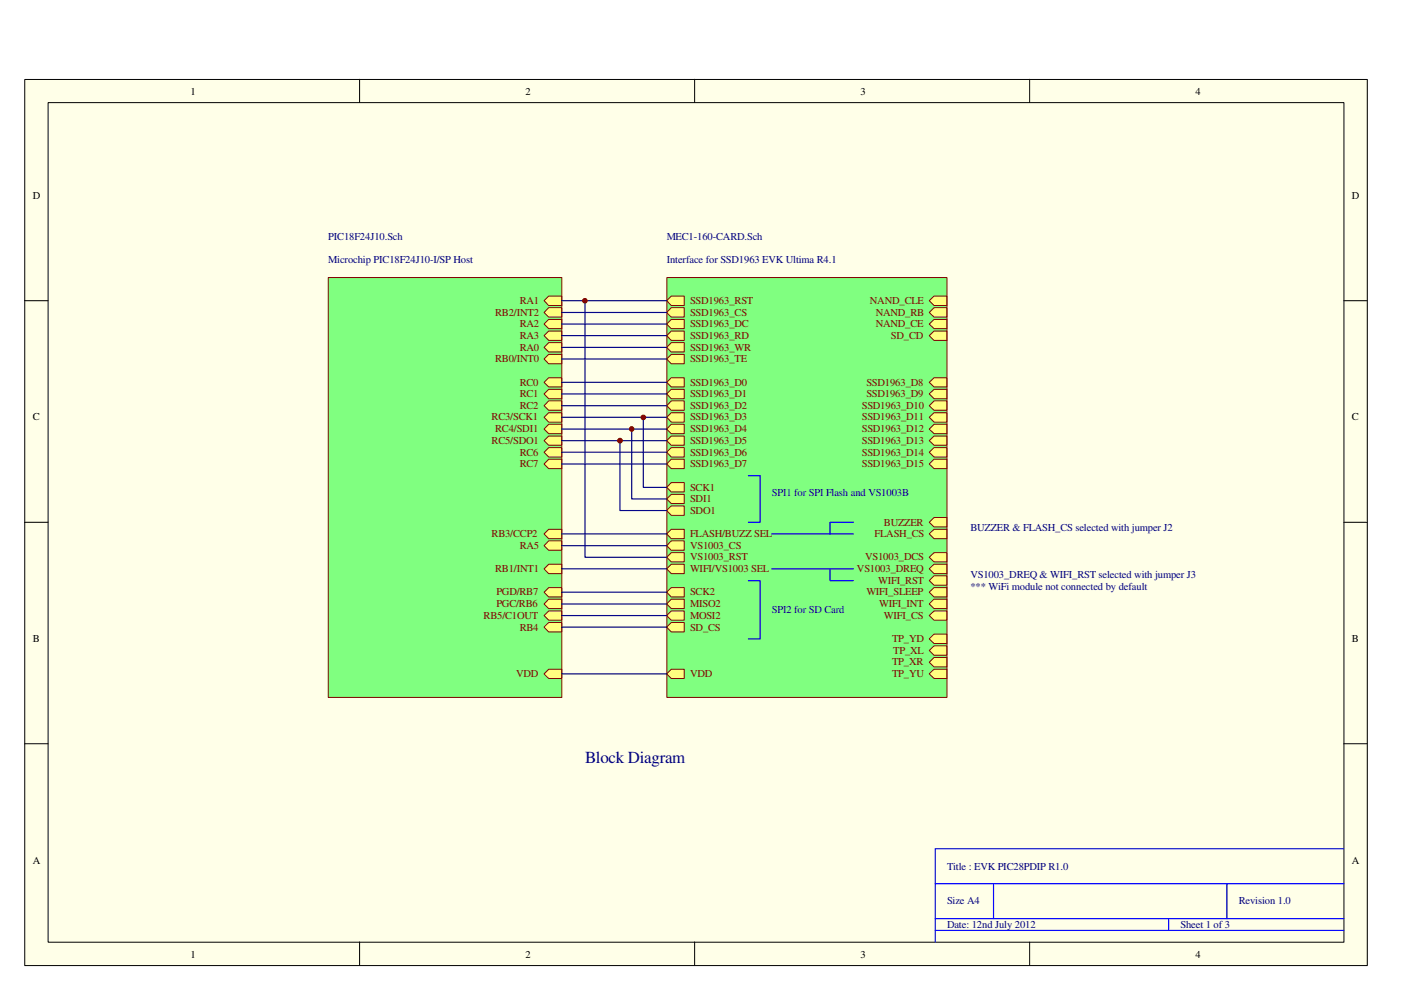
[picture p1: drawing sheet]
<svg xmlns="http://www.w3.org/2000/svg" width="297mm" height="210mm" viewBox="0 0 297 210" stroke-linecap="round" stroke-linejoin="round" font-family="sans-serif">
<path d="M5.2 16.8h284.7v187.9h-284.7z" fill="#ffffe8"/>
<g fill="none" stroke="#000" stroke-width=".21">
<path d="M5.2 16.8h284.7v187.9h-284.7zM76.2 16.8v4.9M147.3 16.8v4.9M218.3 16.8v4.9M10.2 21.8h274.7v178h-274.7zM5.2 63.8h5M284.9 63.8h5M5.2 110.7h5M284.9 110.7h5M5.2 157.7h5M284.9 157.7h5M76.2 199.7v5"/>
<path d="M147.3 199.7v5M218.3 199.7v5"/>
</g>
<path d="M69.6 58.9h49.5v89h-49.5z" fill="#80ff80"/>
<path d="M69.6 58.8h49.5v89.1h-49.5z" fill="none" stroke="#800000" stroke-width=".21"/>
<path d="M116.3 62.8h2.8v2h-2.8l-.9-1z" fill-rule="evenodd" fill="#ffff80"/>
<path d="M116.3 62.8h2.8v2h-2.8l-.9-1z" fill="none" stroke="#800000" stroke-width=".21"/>
<path d="M116.3 65.2h2.8v2h-2.8l-.9-.9z" fill-rule="evenodd" fill="#ffff80"/>
<path d="M116.3 65.2h2.8v2h-2.8l-.9-.9z" fill="none" stroke="#800000" stroke-width=".21"/>
<path d="M115.4 68.7l.9-1h2.8v2h-2.8z" fill-rule="evenodd" fill="#ffff80"/>
<path d="M115.4 68.7l.9-1h2.8v2h-2.8z" fill="none" stroke="#800000" stroke-width=".21"/>
<path d="M115.4 71.2l.9-1h2.8v2h-2.8z" fill-rule="evenodd" fill="#ffff80"/>
<path d="M115.4 71.2l.9-1h2.8v2h-2.8z" fill="none" stroke="#800000" stroke-width=".21"/>
<path d="M116.3 72.6h2.8v2h-2.8l-.9-.9z" fill-rule="evenodd" fill="#ffff80"/>
<path d="M116.3 72.6h2.8v2h-2.8l-.9-.9z" fill="none" stroke="#800000" stroke-width=".21"/>
<path d="M116.3 75.1h2.8v2h-2.8l-.9-1z" fill-rule="evenodd" fill="#ffff80"/>
<path d="M116.3 75.1h2.8v2h-2.8l-.9-1z" fill="none" stroke="#800000" stroke-width=".21"/>
<path d="M115.4 81.1l.9-1h2.8v1.9h-2.8z" fill-rule="evenodd" fill="#ffff80"/>
<path d="M115.4 81.1l.9-1h2.8v1.9h-2.8z" fill="none" stroke="#800000" stroke-width=".21"/>
<path d="M115.4 83.5l.9-1h2.8v2h-2.8z" fill-rule="evenodd" fill="#ffff80"/>
<path d="M115.4 83.5l.9-1h2.8v2h-2.8z" fill="none" stroke="#800000" stroke-width=".21"/>
<path d="M116.3 85h2.8v2h-2.8l-.9-1z" fill-rule="evenodd" fill="#ffff80"/>
<path d="M116.3 85h2.8v2h-2.8l-.9-1z" fill="none" stroke="#800000" stroke-width=".21"/>
<path d="M115.4 88.5l.9-1h2.8v2h-2.8z" fill-rule="evenodd" fill="#ffff80"/>
<path d="M115.4 88.5l.9-1h2.8v2h-2.8z" fill="none" stroke="#800000" stroke-width=".21"/>
<path d="M116.3 90h2.8v1.9h-2.8l-.9-.9z" fill-rule="evenodd" fill="#ffff80"/>
<path d="M116.3 90h2.8v1.9h-2.8l-.9-.9z" fill="none" stroke="#800000" stroke-width=".21"/>
<path d="M115.4 93.4l.9-.9h2.8v1.9h-2.8z" fill-rule="evenodd" fill="#ffff80"/>
<path d="M115.4 93.4l.9-.9h2.8v1.9h-2.8z" fill="none" stroke="#800000" stroke-width=".21"/>
<path d="M115.4 95.9l.9-1h2.8v2h-2.8z" fill-rule="evenodd" fill="#ffff80"/>
<path d="M115.4 95.9l.9-1h2.8v2h-2.8z" fill="none" stroke="#800000" stroke-width=".21"/>
<path d="M116.3 97.4h2.8v2h-2.8l-.9-1z" fill-rule="evenodd" fill="#ffff80"/>
<path d="M116.3 97.4h2.8v2h-2.8l-.9-1z" fill="none" stroke="#800000" stroke-width=".21"/>
<path d="M115.4 113.2l.9-1h2.8v2h-2.8z" fill-rule="evenodd" fill="#ffff80"/>
<path d="M115.4 113.2l.9-1h2.8v2h-2.8z" fill="none" stroke="#800000" stroke-width=".21"/>
<path d="M116.3 114.7h2.8v2h-2.8l-.9-1z" fill-rule="evenodd" fill="#ffff80"/>
<path d="M116.3 114.7h2.8v2h-2.8l-.9-1z" fill="none" stroke="#800000" stroke-width=".21"/>
<path d="M115.4 120.6l.9-1h2.8v2h-2.8z" fill-rule="evenodd" fill="#ffff80"/>
<path d="M115.4 120.6l.9-1h2.8v2h-2.8z" fill="none" stroke="#800000" stroke-width=".21"/>
<path d="M115.4 130.5l.9-1h2.8v2h-2.8z" fill-rule="evenodd" fill="#ffff80"/>
<path d="M115.4 130.5l.9-1h2.8v2h-2.8z" fill="none" stroke="#800000" stroke-width=".21"/>
<path d="M116.3 127h2.8v2h-2.8l-.9-.9z" fill-rule="evenodd" fill="#ffff80"/>
<path d="M116.3 127h2.8v2h-2.8l-.9-.9z" fill="none" stroke="#800000" stroke-width=".21"/>
<path d="M115.4 125.6l.9-1h2.8v2h-2.8z" fill-rule="evenodd" fill="#ffff80"/>
<path d="M115.4 125.6l.9-1h2.8v2h-2.8z" fill="none" stroke="#800000" stroke-width=".21"/>
<path d="M115.4 133l.9-1h2.8v2h-2.8z" fill-rule="evenodd" fill="#ffff80"/>
<path d="M115.4 133l.9-1h2.8v2h-2.8z" fill="none" stroke="#800000" stroke-width=".21"/>
<path d="M115.4 142.9l.9-1h2.8v1.9h-2.8z" fill-rule="evenodd" fill="#ffff80"/>
<path d="M115.4 142.9l.9-1h2.8v1.9h-2.8z" fill="none" stroke="#800000" stroke-width=".21"/>
<path d="M141.4 58.9h59.4v89h-59.4z" fill="#80ff80"/>
<path d="M141.4 58.8h59.4v89.1h-59.4z" fill="none" stroke="#800000" stroke-width=".21"/>
<path d="M141.3 130.5l1-1h2.8v2h-2.8z" fill-rule="evenodd" fill="#ffff80"/>
<path d="M141.3 130.5l1-1h2.8v2h-2.8z" fill="none" stroke="#800000" stroke-width=".21"/>
<path d="M142.3 114.7h2.8v2h-2.8l-1-1z" fill-rule="evenodd" fill="#ffff80"/>
<path d="M142.3 114.7h2.8v2h-2.8l-1-1z" fill="none" stroke="#800000" stroke-width=".21"/>
<path d="M142.3 65.2h2.8v2h-2.8l-1-.9z" fill-rule="evenodd" fill="#ffff80"/>
<path d="M142.3 65.2h2.8v2h-2.8l-1-.9z" fill="none" stroke="#800000" stroke-width=".21"/>
<path d="M142.3 75.1h2.8v2h-2.8l-1-1z" fill-rule="evenodd" fill="#ffff80"/>
<path d="M142.3 75.1h2.8v2h-2.8l-1-1z" fill="none" stroke="#800000" stroke-width=".21"/>
<path d="M142.3 72.6h2.8v2h-2.8l-1-.9z" fill-rule="evenodd" fill="#ffff80"/>
<path d="M142.3 72.6h2.8v2h-2.8l-1-.9z" fill="none" stroke="#800000" stroke-width=".21"/>
<path d="M141.3 68.7l1-1h2.8v2h-2.8z" fill-rule="evenodd" fill="#ffff80"/>
<path d="M141.3 68.7l1-1h2.8v2h-2.8z" fill="none" stroke="#800000" stroke-width=".21"/>
<path d="M141.3 71.2l1-1h2.8v2h-2.8z" fill-rule="evenodd" fill="#ffff80"/>
<path d="M141.3 71.2l1-1h2.8v2h-2.8z" fill="none" stroke="#800000" stroke-width=".21"/>
<path d="M141.3 81.1l1-1h2.8v1.9h-2.8z" fill-rule="evenodd" fill="#ffff80"/>
<path d="M141.3 81.1l1-1h2.8v1.9h-2.8z" fill="none" stroke="#800000" stroke-width=".21"/>
<path d="M141.3 83.5l1-1h2.8v2h-2.8z" fill-rule="evenodd" fill="#ffff80"/>
<path d="M141.3 83.5l1-1h2.8v2h-2.8z" fill="none" stroke="#800000" stroke-width=".21"/>
<path d="M142.3 85h2.8v2h-2.8l-1-1z" fill-rule="evenodd" fill="#ffff80"/>
<path d="M142.3 85h2.8v2h-2.8l-1-1z" fill="none" stroke="#800000" stroke-width=".21"/>
<path d="M141.3 88.5l1-1h2.8v2h-2.8z" fill-rule="evenodd" fill="#ffff80"/>
<path d="M141.3 88.5l1-1h2.8v2h-2.8z" fill="none" stroke="#800000" stroke-width=".21"/>
<path d="M142.3 90h2.8v1.9h-2.8l-1-.9z" fill-rule="evenodd" fill="#ffff80"/>
<path d="M142.3 90h2.8v1.9h-2.8l-1-.9z" fill="none" stroke="#800000" stroke-width=".21"/>
<path d="M141.3 93.4l1-.9h2.8v1.9h-2.8z" fill-rule="evenodd" fill="#ffff80"/>
<path d="M141.3 93.4l1-.9h2.8v1.9h-2.8z" fill="none" stroke="#800000" stroke-width=".21"/>
<path d="M141.3 95.9l1-1h2.8v2h-2.8z" fill-rule="evenodd" fill="#ffff80"/>
<path d="M141.3 95.9l1-1h2.8v2h-2.8z" fill="none" stroke="#800000" stroke-width=".21"/>
<path d="M142.3 97.4h2.8v2h-2.8l-1-1z" fill-rule="evenodd" fill="#ffff80"/>
<path d="M142.3 97.4h2.8v2h-2.8l-1-1z" fill="none" stroke="#800000" stroke-width=".21"/>
<path d="M142.3 62.8h2.8v2h-2.8l-1-1z" fill-rule="evenodd" fill="#ffff80"/>
<path d="M142.3 62.8h2.8v2h-2.8l-1-1z" fill="none" stroke="#800000" stroke-width=".21"/>
<path d="M142.3 127h2.8v2h-2.8l-1-.9z" fill-rule="evenodd" fill="#ffff80"/>
<path d="M142.3 127h2.8v2h-2.8l-1-.9z" fill="none" stroke="#800000" stroke-width=".21"/>
<path d="M141.3 125.6l1-1h2.8v2h-2.8z" fill-rule="evenodd" fill="#ffff80"/>
<path d="M141.3 125.6l1-1h2.8v2h-2.8z" fill="none" stroke="#800000" stroke-width=".21"/>
<path d="M141.3 133l1-1h2.8v2h-2.8z" fill-rule="evenodd" fill="#ffff80"/>
<path d="M141.3 133l1-1h2.8v2h-2.8z" fill="none" stroke="#800000" stroke-width=".21"/>
<path d="M141.3 118.2l1-1h2.8v1.9h-2.8z" fill-rule="evenodd" fill="#ffff80"/>
<path d="M141.3 118.2l1-1h2.8v1.9h-2.8z" fill="none" stroke="#800000" stroke-width=".21"/>
<path d="M142.3 102.3h2.8v2h-2.8l-1-1z" fill-rule="evenodd" fill="#ffff80"/>
<path d="M142.3 102.3h2.8v2h-2.8l-1-1z" fill="none" stroke="#800000" stroke-width=".21"/>
<path d="M141.3 105.8l1-1h2.8v2h-2.8z" fill-rule="evenodd" fill="#ffff80"/>
<path d="M141.3 105.8l1-1h2.8v2h-2.8z" fill="none" stroke="#800000" stroke-width=".21"/>
<path d="M141.3 108.2l1-.9h2.8v2h-2.8z" fill-rule="evenodd" fill="#ffff80"/>
<path d="M141.3 108.2l1-.9h2.8v2h-2.8z" fill="none" stroke="#800000" stroke-width=".21"/>
<path d="M141.3 113.2l1-1h2.8v2h-2.8z" fill-rule="evenodd" fill="#ffff80"/>
<path d="M141.3 113.2l1-1h2.8v2h-2.8z" fill="none" stroke="#800000" stroke-width=".21"/>
<path d="M141.3 120.6l1-1h2.8v2h-2.8z" fill-rule="evenodd" fill="#ffff80"/>
<path d="M141.3 120.6l1-1h2.8v2h-2.8z" fill="none" stroke="#800000" stroke-width=".21"/>
<path d="M141.3 142.9l1-1h2.8v1.9h-2.8z" fill-rule="evenodd" fill="#ffff80"/>
<path d="M141.3 142.9l1-1h2.8v1.9h-2.8z" fill="none" stroke="#800000" stroke-width=".21"/>
<path d="M197 118.2l1-1h2.7v1.9h-2.7z" fill-rule="evenodd" fill="#ffff80"/>
<path d="M197 118.2l1-1h2.7v1.9h-2.7z" fill="none" stroke="#800000" stroke-width=".21"/>
<path d="M197 120.6l1-1h2.7v2h-2.7z" fill-rule="evenodd" fill="#ffff80"/>
<path d="M197 120.6l1-1h2.7v2h-2.7z" fill="none" stroke="#800000" stroke-width=".21"/>
<path d="M197 125.6l1-1h2.7v2h-2.7z" fill-rule="evenodd" fill="#ffff80"/>
<path d="M197 125.6l1-1h2.7v2h-2.7z" fill="none" stroke="#800000" stroke-width=".21"/>
<path d="M197 128.1l1-1.1h2.7v2h-2.7z" fill-rule="evenodd" fill="#ffff80"/>
<path d="M197 128.1l1-1.1h2.7v2h-2.7z" fill="none" stroke="#800000" stroke-width=".21"/>
<path d="M197 123.1l1-1h2.7v2h-2.7z" fill-rule="evenodd" fill="#ffff80"/>
<path d="M197 123.1l1-1h2.7v2h-2.7z" fill="none" stroke="#800000" stroke-width=".21"/>
<path d="M197 130.5l1-1h2.7v2h-2.7z" fill-rule="evenodd" fill="#ffff80"/>
<path d="M197 130.5l1-1h2.7v2h-2.7z" fill="none" stroke="#800000" stroke-width=".21"/>
<path d="M197 135.5l1-1h2.7v1.9h-2.7z" fill-rule="evenodd" fill="#ffff80"/>
<path d="M197 135.5l1-1h2.7v1.9h-2.7z" fill="none" stroke="#800000" stroke-width=".21"/>
<path d="M197 137.9l1-1h2.7v2h-2.7z" fill-rule="evenodd" fill="#ffff80"/>
<path d="M197 137.9l1-1h2.7v2h-2.7z" fill="none" stroke="#800000" stroke-width=".21"/>
<path d="M197 140.4l1-1h2.7v2h-2.7z" fill-rule="evenodd" fill="#ffff80"/>
<path d="M197 140.4l1-1h2.7v2h-2.7z" fill="none" stroke="#800000" stroke-width=".21"/>
<path d="M197 142.9l1-1h2.7v1.9h-2.7z" fill-rule="evenodd" fill="#ffff80"/>
<path d="M197 142.9l1-1h2.7v1.9h-2.7z" fill="none" stroke="#800000" stroke-width=".21"/>
<path d="M197 113.2l1-1h2.7v2h-2.7z" fill-rule="evenodd" fill="#ffff80"/>
<path d="M197 113.2l1-1h2.7v2h-2.7z" fill="none" stroke="#800000" stroke-width=".21"/>
<path d="M197 110.7l1-1h2.7v2h-2.7z" fill-rule="evenodd" fill="#ffff80"/>
<path d="M197 110.7l1-1h2.7v2h-2.7z" fill="none" stroke="#800000" stroke-width=".21"/>
<path d="M197 81.1l1-1h2.7v1.9h-2.7z" fill-rule="evenodd" fill="#ffff80"/>
<path d="M197 81.1l1-1h2.7v1.9h-2.7z" fill="none" stroke="#800000" stroke-width=".21"/>
<path d="M197 83.5l1-1h2.7v2h-2.7z" fill-rule="evenodd" fill="#ffff80"/>
<path d="M197 83.5l1-1h2.7v2h-2.7z" fill="none" stroke="#800000" stroke-width=".21"/>
<path d="M197 86l1-1h2.7v2h-2.7z" fill-rule="evenodd" fill="#ffff80"/>
<path d="M197 86l1-1h2.7v2h-2.7z" fill="none" stroke="#800000" stroke-width=".21"/>
<path d="M197 88.5l1-1h2.7v2h-2.7z" fill-rule="evenodd" fill="#ffff80"/>
<path d="M197 88.5l1-1h2.7v2h-2.7z" fill="none" stroke="#800000" stroke-width=".21"/>
<path d="M197 91l1-1h2.7v1.9h-2.7z" fill-rule="evenodd" fill="#ffff80"/>
<path d="M197 91l1-1h2.7v1.9h-2.7z" fill="none" stroke="#800000" stroke-width=".21"/>
<path d="M197 93.4l1-.9h2.7v1.9h-2.7z" fill-rule="evenodd" fill="#ffff80"/>
<path d="M197 93.4l1-.9h2.7v1.9h-2.7z" fill="none" stroke="#800000" stroke-width=".21"/>
<path d="M197 95.9l1-1h2.7v2h-2.7z" fill-rule="evenodd" fill="#ffff80"/>
<path d="M197 95.9l1-1h2.7v2h-2.7z" fill="none" stroke="#800000" stroke-width=".21"/>
<path d="M197 98.4l1-1h2.7v2h-2.7z" fill-rule="evenodd" fill="#ffff80"/>
<path d="M197 98.4l1-1h2.7v2h-2.7z" fill="none" stroke="#800000" stroke-width=".21"/>
<path d="M197 63.8l1-1h2.7v2h-2.7z" fill-rule="evenodd" fill="#ffff80"/>
<path d="M197 63.8l1-1h2.7v2h-2.7z" fill="none" stroke="#800000" stroke-width=".21"/>
<path d="M197 66.3l1-1.1h2.7v2h-2.7z" fill-rule="evenodd" fill="#ffff80"/>
<path d="M197 66.3l1-1.1h2.7v2h-2.7z" fill="none" stroke="#800000" stroke-width=".21"/>
<path d="M197 68.7l1-1h2.7v2h-2.7z" fill-rule="evenodd" fill="#ffff80"/>
<path d="M197 68.7l1-1h2.7v2h-2.7z" fill="none" stroke="#800000" stroke-width=".21"/>
<path d="M197 71.2l1-1h2.7v2h-2.7z" fill-rule="evenodd" fill="#ffff80"/>
<path d="M197 71.2l1-1h2.7v2h-2.7z" fill="none" stroke="#800000" stroke-width=".21"/>
<g fill="none" stroke="#000080" stroke-width=".25">
<path d="M119.1 63.8h22.2M119.1 66.3h22.2M119.1 68.7h22.2M119.1 71.2h22.2M119.1 73.7h22.2M119.1 76.1h22.2M124 63.8v54.4h17.3M119.1 81.1h22.2M119.1 83.5h22.2M119.1 86h22.2M119.1 88.5h22.2M119.1 91h22.2"/>
<path d="M119.1 93.4h22.2M119.1 95.9h22.2M119.1 98.4h22.2M131.4 93.4v14.8h9.9M133.9 91v14.8h7.4M136.4 88.5v14.8h4.9M119.1 113.2h22.2M119.1 115.7h22.2M119.1 125.6h22.2M119.1 128.1h22.2M119.1 130.5h22.2M119.1 133h22.2"/>
<path d="M119.1 120.6h22.2M119.1 142.9h22.2"/>
</g>
<path d="M158.7 100.8h2.5v9.9h-2.5M163.6 113.2h17.3M180.9 110.7h-4.9v2.5M158.7 123.1h2.5v12.4h-2.5M163.6 120.6h17.3M176 120.6v2.5h4.9" fill="none" stroke="#00f" stroke-width=".25"/>
<circle cx="133.9" cy="91" r=".49" fill="#800000"/>
<circle cx="133.9" cy="91" r=".49" fill="none" stroke="#800000" stroke-width=".21"/>
<circle cx="136.4" cy="88.5" r=".49" fill="#800000"/>
<circle cx="136.4" cy="88.5" r=".49" fill="none" stroke="#800000" stroke-width=".21"/>
<circle cx="131.4" cy="93.4" r=".5" fill="#800000"/>
<circle cx="131.4" cy="93.4" r=".5" fill="none" stroke="#800000" stroke-width=".21"/>
<circle cx="124" cy="63.8" r=".49" fill="#800000"/>
<circle cx="124" cy="63.8" r=".49" fill="none" stroke="#800000" stroke-width=".21"/>
<path d="M284.9 180h-86.6v19.7M198.3 187.4h86.6M198.3 194.8h86.6M198.3 197.3h86.6M210.6 187.4v7.4M247.8 194.8v2.5M260.1 187.4v7.4" fill="none" stroke="#00f" stroke-width=".25"/>
<text font-size="3.6" fill="#000080" x="124" y="161.8">Block Diagram</text>
<g font-size="2.2">
<text x="40.4" y="20.2">1</text>
<text x="111.4" y="20.2">2</text>
<text x="182.5" y="20.2">3</text>
<text x="253.5" y="20.2">4</text>
<text x="7" y="42.2">D</text>
<text x="286.6" y="42.2">D</text>
<text x="7" y="89.2">C</text>
<text x="286.6" y="89.2">C</text>
<text x="7" y="136.1">B</text>
<text x="286.6" y="136.1">B</text>
<text x="7" y="183.1">A</text>
<text x="286.6" y="183.1">A</text>
<text x="40.4" y="203.2">1</text>
<text x="111.4" y="203.2">2</text>
<text x="182.5" y="203.2">3</text>
<text x="253.5" y="203.2">4</text>
</g>
<g font-size="2.2" fill="#000080">
<text x="69.6" y="50.8">PIC18F24J10.Sch</text>
<text x="141.3" y="50.8">MEC1-160-CARD.Sch</text>
<text x="69.6" y="55.8">Microchip PIC18F24J10-I/SP Host</text>
<text x="141.3" y="55.8">Interface for SSD1963 EVK Ultima R4.1</text>
<text x="163.7" y="105.2">SPI1 for SPI Flash and VS1003B</text>
<text x="205.7" y="112.6">BUZZER &amp; FLASH_CS selected with jumper J2</text>
<text x="205.7" y="122.6">VS1003_DREQ &amp; WIFI_RST selected with jumper J3</text>
<text x="205.7" y="125">*** WiFi module not connected by default</text>
<text x="163.7" y="130">SPI2 for SD Card</text>
<text x="200.8" y="184.4">Title : EVK PIC28PDIP R1.0</text>
<text x="200.8" y="191.8">Size A4</text>
<text x="262.6" y="191.8">Revision 1.0</text>
<text x="200.8" y="196.7">Date: 12nd July 2012</text>
<text x="250.3" y="196.7">Sheet 1 of 3</text>
</g>
<g font-size="2.2" fill="#800000">
<text x="110.2" y="64.5">RA1</text>
<text x="146.3" y="64.5">SSD1963_RST</text>
<text x="184.4" y="64.5">NAND_CLE</text>
<text x="105" y="66.9">RB2/INT2</text>
<text x="110.2" y="69.4">RA2</text>
<text x="110.2" y="71.9">RA3</text>
<text x="146.3" y="66.9">SSD1963_CS</text>
<text x="146.3" y="69.4">SSD1963_DC</text>
<text x="146.3" y="71.9">SSD1963_RD</text>
<text x="185.7" y="66.9">NAND_RB</text>
<text x="185.7" y="69.4">NAND_CE</text>
<text x="188.9" y="71.9">SD_CD</text>
<text x="105" y="76.8">RB0/INT0</text>
<text x="110.2" y="74.3">RA0</text>
<text x="146.3" y="76.8">SSD1963_TE</text>
<text x="146.3" y="74.3">SSD1963_WR</text>
<text x="110.2" y="81.7">RC0</text>
<text x="146.3" y="81.7">SSD1963_D0</text>
<text x="183.7" y="81.7">SSD1963_D8</text>
<text x="104.2" y="89.2">RC3/SCK1</text>
<text x="110.2" y="84.2">RC1</text>
<text x="110.2" y="86.7">RC2</text>
<text x="146.3" y="84.2">SSD1963_D1</text>
<text x="146.3" y="86.7">SSD1963_D2</text>
<text x="146.3" y="89.2">SSD1963_D3</text>
<text x="182.7" y="86.7">SSD1963_D10</text>
<text x="182.7" y="89.2">SSD1963_D11</text>
<text x="183.7" y="84.2">SSD1963_D9</text>
<text x="104.2" y="94.1">RC5/SDO1</text>
<text x="105" y="91.7">RC4/SDI1</text>
<text x="146.3" y="91.7">SSD1963_D4</text>
<text x="146.3" y="94.1">SSD1963_D5</text>
<text x="182.7" y="91.7">SSD1963_D12</text>
<text x="182.7" y="94.1">SSD1963_D13</text>
<text x="110.2" y="96.6">RC6</text>
<text x="110.2" y="99.1">RC7</text>
<text x="146.3" y="96.6">SSD1963_D6</text>
<text x="146.3" y="99.1">SSD1963_D7</text>
<text x="182.7" y="96.6">SSD1963_D14</text>
<text x="182.7" y="99.1">SSD1963_D15</text>
<text x="146.3" y="104">SCK1</text>
<text x="146.3" y="106.5">SDI1</text>
<text x="104.2" y="113.9">RB3/CCP2</text>
<text x="146.3" y="109">SDO1</text>
<text x="146.3" y="113.9">FLASH/BUZZ SEL</text>
<text x="185.4" y="113.9">FLASH_CS</text>
<text x="187.4" y="111.4">BUZZER</text>
<text x="110.2" y="116.4">RA5</text>
<text x="146.3" y="116.4">VS1003_CS</text>
<text x="146.3" y="118.8">VS1003_RST</text>
<text x="183.4" y="118.8">VS1003_DCS</text>
<text x="105" y="121.3">RB1/INT1</text>
<text x="146.3" y="121.3">WIFI/VS1003 SEL</text>
<text x="181.7" y="121.3">VS1003_DREQ</text>
<text x="186.2" y="123.8">WIFI_RST</text>
<text x="102.5" y="131.2">RB5/C1OUT</text>
<text x="105.2" y="128.7">PGC/RB6</text>
<text x="105.2" y="126.2">PGD/RB7</text>
<text x="146.3" y="131.2">MOSI2</text>
<text x="146.3" y="128.7">MISO2</text>
<text x="146.3" y="126.2">SCK2</text>
<text x="183.7" y="126.2">WIFI_SLEEP</text>
<text x="186.4" y="128.7">WIFI_INT</text>
<text x="187.4" y="131.2">WIFI_CS</text>
<text x="110.2" y="133.7">RB4</text>
<text x="146.3" y="133.7">SD_CS</text>
<text x="189.1" y="136.1">TP_YD</text>
<text x="109.4" y="143.6">VDD</text>
<text x="146.3" y="143.6">VDD</text>
<text x="189.1" y="141.1">TP_XR</text>
<text x="189.1" y="143.6">TP_YU</text>
<text x="189.4" y="138.6">TP_XL</text>
</g>
</svg>
